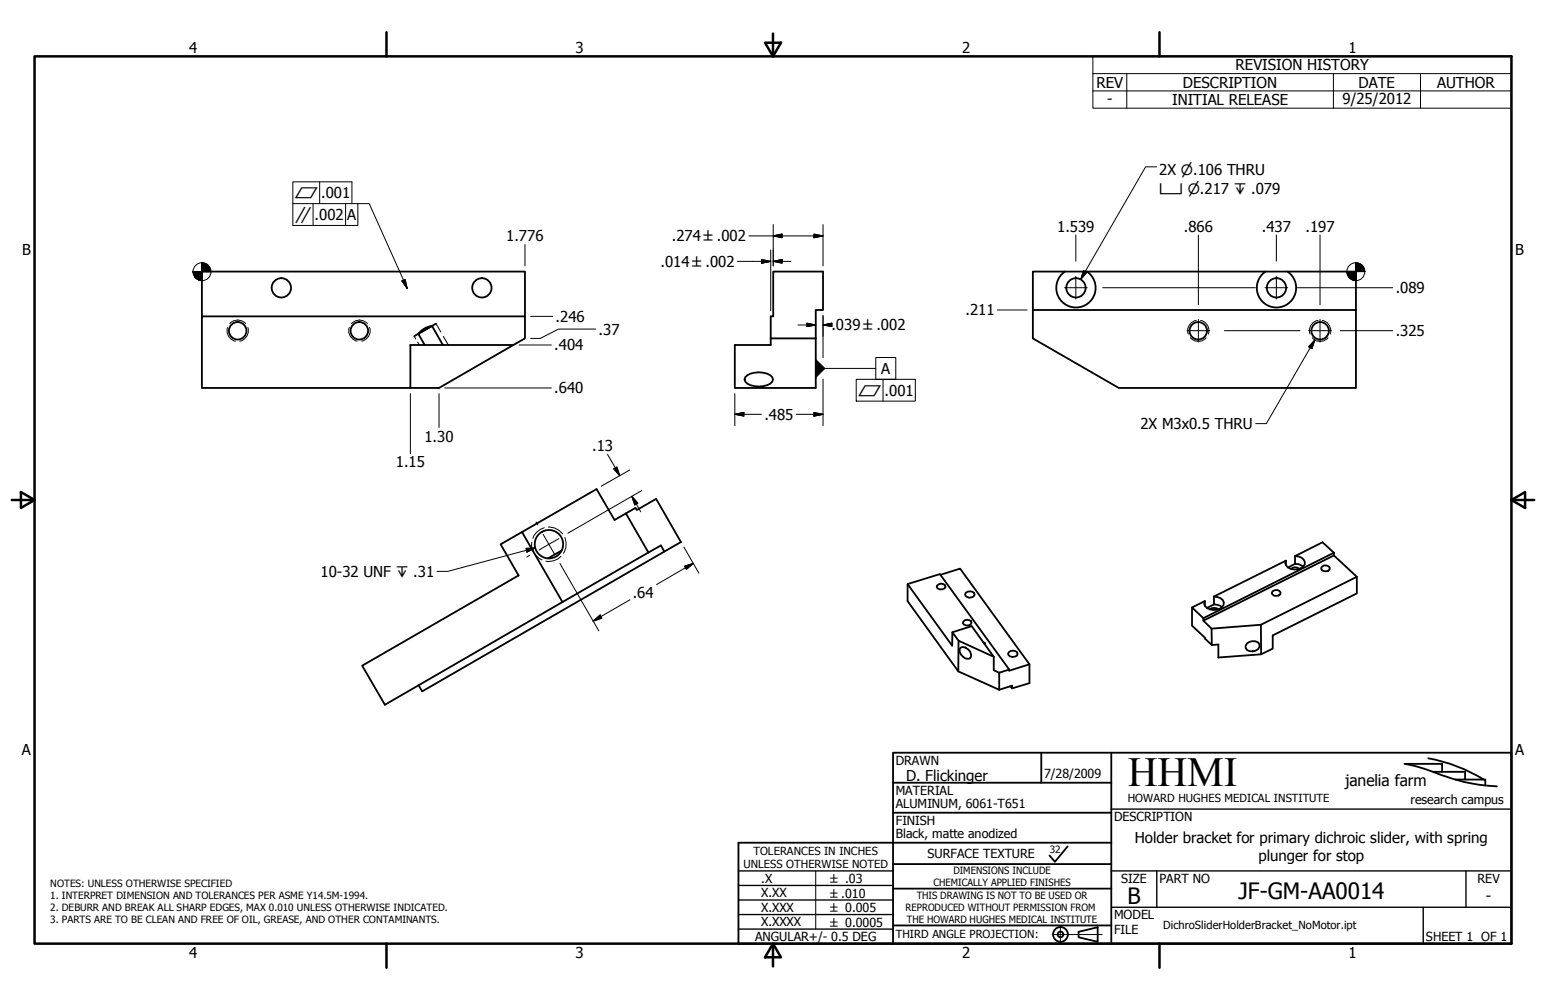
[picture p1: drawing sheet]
<svg xmlns="http://www.w3.org/2000/svg" width="432mm" height="279mm" viewBox="0 0 432 279" stroke-linecap="round" stroke-linejoin="round" font-family="sans-serif">
<!-- layer: Visible (ANSI) -->
<g fill="none" stroke="#000" stroke-width=".51">
<path d="M216 75.9h13.9v10.7h-2.1v21.8h-22.6v-12h10.1v-8h.7zM297.4 75.9a5.5 5.5 0 0 0-1 8.2 5.5 5.5 0 0 0 8.2 0 5.5 5.5 0 0 0-.9-8.2M297.4 75.9h-8.9v10.7M297.4 75.9h81.3v10.7M353.4 75.9a5.5 5.5 0 0 0-1 8.2 5.5 5.5 0 0 0 8.2 0 5.5 5.5 0 0 0-.9-8.2M56.4 88.4v-12.5h90.2v12.5M118.6 96.4l-1.8-3.1 3.8-2.2 3.1 5.3M120.6 91.1l-2.2 .8-1.6 1.4M121.8 90.4l-6.1 3.5M143.4 96.4h-28.8v12h8l24-13.8v-6.2h-90.2v20h58.2M215.3 94.6h12.5M288.5 86.6v8l24 13.8h66.2v-21.8"/>
<path d="M288.5 86.6h90.2M208.2 105.4a5.8 5.8 0 0 1 7.5 0l.2 .6a2.75 2.75 0 0 1-2.7 1.9 5.8 5.8 0 0 1-5-1.3l-.2-.6zM145.8 148.7l-6 3.4 5 8.7-43.6 25.2 6.3 10.9 49.6-28.7M156.8 153.8l-3.8 2.2M174.8 143.4l2.7-1.5 .4 .6 5.4-3.1 6.9 12-4.7 2.7M174.8 143.4l-3.2 1.9-5-8.6-20.8 12 11.3 19.5M174.8 143.4l6.3 11M181.1 154.4l3.5-2 .9 1.7-67.6 39.1-1-1.7M181.1 154.4l-24 13.8M359.2 156.7l-20.2 10M359.2 156.7v1.2M360.6 158.9a1.69 1.69 0 0 1 2.3 0"/>
<path d="M361.7 155.4a2.3 2.3 0 0 1 2.7 2.3 3.2 3.2 0 0 1-5.2 .3l-.2-.7 .2-.6M361.7 157.5l.9 .1 1.4 .7M361.7 157.5l-2 1.1M361.7 155.4v2.1M369.3 158.3a1.46 1.46 0 0 1 2.1 .3l-.1 .5a1.37 1.37 0 0 1-2.3-.3zM372.6 155.2l6.4 6-26.8 13.4M372.6 154.4l-3.2-2.9-7.7 3.9M253.5 163.2v4.8l14.2 19.6M261.7 163.6a1.35 1.35 0 0 1 2.4 .4 1.47 1.47 0 0 1-2.5 0zM262.7 160.6l5.5-1.7 19.3 26.7-5.6 1.8v-.3M266 176.7l5.4-1.8 6.2 8.6M267.7 179l-1.7-2.3-.1 3.7-12.4-17.2 9-2.8 19.4 26.7-2.8 .9"/>
<path d="M269 173.7a1.53 1.53 0 0 1 2.3-.1v.5a1.37 1.37 0 0 1-2.4 0zM269.7 165.6a1.55 1.55 0 0 1 2.5 .6 1.44 1.44 0 0 1-1.4 .8 1.44 1.44 0 0 1-1.2-.9zM274.6 179.5l.5 .3h-.2M275.1 179.8l-.1 .1M332.9 169.7v5.1l5.6 5.4M336.1 172.7l36.5-18.3v.8l-36.5 18.2zM336.1 173.4l2.3 2.2M336.5 168l-3.6 1.7 3.2 3M336.5 168v1.2M337.9 170.2a1.91 1.91 0 0 1 2.3 0M338.4 175.6l.1 4.6M339 166.7a2.69 2.69 0 0 1 2.8 1.6 2.69 2.69 0 0 1-3.9 1.9 1.71 1.71 0 0 1-1.4-2.2"/>
<path d="M339 166.7l.1 2.1M339.1 168.8l1.6 .4 .6 .5M339.1 168.8l-2 1.1M348.3 179.8a2.34 2.34 0 0 1 3.5 .3 2.08 2.08 0 0 1-1.6 1.9 2.08 2.08 0 0 1-2.3-1v-.6zM352.2 174.6v8.2l-11.9 .9v-3.6l-1.8 .1M352.2 174.6l-13.8 1M355.5 165.2a1.26 1.26 0 0 1 1.3-.3 1.26 1.26 0 0 1 .8 1.1 1.43 1.43 0 0 1-2.4-.4zM379 161.2v4.6l-23.5 11.7v3.7l-3.3 1.6M267.7 187.6l11.4 5.1M268.4 180.9a2.38 2.38 0 0 1 2.8 2.6l-.3 .5a2.43 2.43 0 0 1-2.9-2.6zM277.6 183.5l-9.9-4.5v8.6M277.6 183.5v3.8l1.5 .7"/>
<path d="M279.1 188v4.7M281.8 182.2a1.5 1.5 0 0 1 2.4 .6 1.44 1.44 0 0 1-1.4 .8 1.44 1.44 0 0 1-1.2-1zM282.2 191.8l.4 .5 .1-.7-3.6 1.1M287.5 185.6v5.3l-4.9 1.4"/>
<circle cx="66.4" cy="92.4" r="2.44"/>
<circle cx="78.6" cy="80.4" r="2.7"/>
<circle cx="100.4" cy="92.4" r="2.44"/>
<circle cx="134.6" cy="80.4" r="2.7"/>
<circle cx="300.5" cy="80.4" r="2.7"/>
<circle cx="334.7" cy="92.4" r="2.44"/>
<circle cx="356.5" cy="80.4" r="2.7"/>
<circle cx="368.7" cy="92.4" r="2.44"/>
<circle cx="153.3" cy="152.1" r="4"/>
</g>
<!-- layer: Hidden Narrow (ANSI) -->
<g fill="none" stroke="#000" stroke-width=".28">
<path d="M63.6 91.5a2.94 2.94 0 0 0 2.2 3.8M64.2 90.4a2.87 2.87 0 0 1 4.4 0M69.2 91.5a2.94 2.94 0 0 1-2.2 3.8M97.6 91.5a2.85 2.85 0 0 0 2.2 3.8M98.2 90.4a2.94 2.94 0 0 1 4.4 0M103.2 91.5a2.85 2.85 0 0 1-2.2 3.8M115.7 93.9l.4 .8M116.6 95.6l.5 .8M121.8 90.4l1.3 2.4M123.8 94l1.4 2.4M332.5 94.4a2.87 2.87 0 0 0 4.4 0M334.1 89.5a2.85 2.85 0 0 0-2.2 3.8"/>
<path d="M335.3 89.5a2.85 2.85 0 0 1 2.2 3.8M366.5 94.4a2.87 2.87 0 0 0 4.4 0M368.1 89.5a2.84 2.84 0 0 0-2.2 3.8M369.3 89.5a2.94 2.94 0 0 1 2.2 3.8M148.5 151.5v1l.5 1.7M149.3 154.7l1.3 1.3 .8 .5M152 147.4a4.5 4.5 0 0 0-3.2 3M153.2 147.3a4.8 4.8 0 0 1 4 1.9M156.7 155.4a4.6 4.6 0 0 1-4.2 1.4M157.7 150.2a4.5 4.5 0 0 1-.3 4.4"/>
</g>
<!-- layer: Border (ANSI) -->
<g fill="none" stroke="#000" stroke-width=".7">
<path d="M9.7 15.7h412.4v248h-412.4zM107.9 9v6.7M213.7 11.9h4.4l-2.2 3.8zM215.9 9.4v6.3M323.8 9v6.7M3.3 139.7h6.4M5.8 137.5l3.9 2.2-3.9 2.2zM422.1 139.7l3.9-2.2v4.4zM422.1 139.7h6.4M107.9 263.7v6.7M215.9 263.7l2.2 3.8h-4.4zM215.9 263.7v6.3"/>
<path d="M323.8 263.7v6.7"/>
</g>
<!-- layer: Title (ANSI) -->
<g fill="none" stroke="#000" stroke-width=".51">
<path d="M249.4 218.7h61M290.8 210.3v8.4M310.4 210.3v53.4M398.9 211.9a44.8 44.8 0 0 1 15.5 5.9M400.2 215.6h9v2.2M402.8 215.6v-2.2h-10.5a63.1 63.1 0 0 1 11.8 3.6l4.9 1.5a49.3 49.3 0 0 0 9.1 1.2M406.5 217.8h8.3v1.7M249.4 227.1h61M298.2 236.5l-3.6 4.3-1.5-1.8M310.4 235.5h-104.2v28.2h215.9v-53.4h-172.7v53.4M249.4 241.4h61M249.4 258.6h61"/>
<path d="M249.4 248.3h61M301.2 260.3l5.4-1.2v4l-5.4-1.2z"/>
<circle cx="296.2" cy="261.1" r="2.06"/>
<circle cx="296.2" cy="261.1" r=".79"/>
</g>
<!-- layer: Sketch Geometry (ANSI) -->
<path d="M227.8 243.3v16.3" fill="none" stroke="#000" stroke-width=".28"/>
<!-- layer: Centerline (ANSI) -->
<path d="M296.2 258.8v4.6M293.9 261.1h13.9" fill="none" stroke="#000" stroke-width=".28"/>
<!-- layer: Title (ANSI) -->
<path d="M310.4 226.1h111.7M206.2 259.6h43.2M206.2 255.5h43.2M206.2 251.5h43.2M206.2 247.4h43.2M206.2 243.3h43.2M310.4 243.3h111.7M310.4 253.5h111.7M323.1 243.3v10.2M397.5 253.5v10.2M409.4 243.3v10.2" fill="none" stroke="#000" stroke-width=".38"/>
<!-- layer: Symbol (ANSI) -->
<g fill="none" stroke="#000" stroke-width=".28">
<path d="M305.2 20.6v-4.9h116.9v4.9M305.2 25.4h116.9M314.7 20.6v9.6M372.4 20.6v9.6M396.7 20.6v9.6M422.1 20.6h-116.9v4.8M422.1 20.6v9.6h-116.9v-4.8M81.8 56.9h18.1v6.1h-18.1v-12.2h16.5v6.1M87.4 56.9v6.1M89.3 50.8v6.1M96.5 56.9v6.1M99.9 56.9h3.2l10.6 23.7"/>
<path d="M323 46.6h-3l-18.1 31.4M112.3 78.5l.9-.4 .5 2.5zM302.6 75.6l.9 .5-1.6 1.9zM244.6 99.9h5.6v6.1h-5.6zM367.2 95l-.8 2.4-.9-.5zM367.2 95l-13.5 23.4h-3M230.4 102.9h14.2M239.1 106h16.6v6.1h-16.6zM246.6 106v6.1M146.9 153.2l2.6-.1-2.3 1.1zM149.5 153.1l-24.4 6.5h-3.1"/>
</g>
<!-- layer: Dimension (ANSI) -->
<g fill="none" stroke="#000" stroke-width=".28">
<path d="M146.6 68.3v6M206 73h9.3M209.2 65.9h20.7M212.7 72.5l2.6 .5-2.6 .5zM215.3 69.8v17M216 65.9l2.4-.5v1zM216 73l2.4-.5v1zM216 62.7v11.6M216 73h4.9M227.3 65.4l2.6 .5-2.6 .5zM229.9 62.7v11.6M300.5 65.7v7.3"/>
<path d="M334.7 65.7v19.5M356.5 65.7v7.3M368.7 65.7v19.5M145 96.4h9M148.2 88.4h6.2M166.4 91.9h-10.4l-5.1 2.7h-2.7M222.9 90.8h4.9M225.4 90.3l2.4 .5-2.4 .4zM229.9 90.8l2.4-.5v.9zM229.9 88.2v11.7M229.9 90.8h2.4M278.6 86.6h8.3"/>
<path d="M308 80.4h42.6M341.9 92.4h21.2M362.4 80.4h26.6M374.3 92.4h14.7M114.6 110v16.7M122.6 110v9.4M124.2 108.4h29.8M205.2 115.8l2.6-.5v1zM205.2 115.8h7.5M205.2 110v8.9M222.4 115.8h7.5M227.3 115.3l2.6 .5-2.6 .5z"/>
<path d="M229.9 105.9v13M169.7 126.9l3.4 6M171.4 131l.9-.5 .8 2.4zM175.9 131.3l-7.9 4.5M176.5 138.7l1.6 1.9-.8 .5zM176.5 138.7l2.4 4.3M179.2 137.1l-19.7 11.4M156.8 158.2l10.5 18.1M191 152.8l4.2 7.3M191.2 158.2l2.4-.8-1.9 1.7zM193.6 157.4l-10.2 5.9M165.7 173.5l1.9-1.7 .5 .9z"/>
<path d="M176 167.6l-10.3 5.9"/>
<circle cx="56.4" cy="75.9" r="2.51"/>
<circle cx="378.7" cy="75.9" r="2.51"/>
</g>
<g fill="#000" stroke="#000" stroke-width=".28">
<path d="M53.9 75.9l.7 1.8-.5-.9zM53.9 75.9l1.5 2.3-.8-.5zM53.9 75.9l2.5 2.5-1-.2zM56.4 75.9h2.5zM56.4 73.4l2.5 2.5h-2.5zM56.4 73.4v5zM53.9 75.9h2.5v2.5zM53.9 75.9h2.5zM58.2 74.1l.5 .8 .2 1zM57.3 73.6l.9 .5 .7 1.8zM56.4 73.4l.9 .2 1.6 2.3zM212.7 73.5l2.6-.5z"/>
<path d="M212.7 72.5l2.6 .5-2.6 .5zM216 65.9l2.4-.5zM216 65.9l2.4-.5v1zM216 73l2.4-.5zM216 73l2.4-.5v1zM227.3 66.4l2.6-.5zM227.3 65.4l2.6 .5-2.6 .5zM376.2 75.9l.7 1.8-.5-.9zM376.2 75.9l1.6 2.3-.9-.5zM376.2 75.9l2.5 2.5-.9-.2zM378.7 75.9h2.5zM378.7 73.4l2.5 2.5h-2.5z"/>
<path d="M378.7 73.4v5zM376.2 75.9h2.5v2.5zM376.2 75.9h2.5zM380.5 74.1l.5 .8 .2 1zM379.7 73.6l.8 .5 .7 1.8zM378.7 73.4l1 .2 1.5 2.3zM225.4 91.2l2.4-.4zM225.4 90.3l2.4 .5-2.4 .4zM229.9 90.8l2.4-.5zM229.9 90.8l2.4-.5v.9zM205.2 115.8l2.6-.5zM205.2 115.8l2.6-.5v1z"/>
<path d="M227.3 116.3l2.6-.5zM227.3 115.3l2.6 .5-2.6 .5zM171.4 131l1.7 1.9zM171.4 131l.9-.5 .8 2.4zM176.5 138.7l1.6 1.9zM176.5 138.7l1.6 1.9-.8 .5zM191.7 159.1l1.9-1.7zM191.2 158.2l2.4-.8-1.9 1.7zM165.7 173.5l1.9-1.7zM165.7 173.5l1.9-1.7 .5 .9z"/>
</g>
<!-- layer: Center Mark (ANSI) -->
<g fill="none" stroke="#000" stroke-width=".28">
<path d="M300.5 77.2v6.4M356.5 77.2v6.4M297.3 80.4h6.4M331.5 92.4h6.4M334.7 89.2v6.4M353.3 80.4h6.4M365.5 92.4h6.4M368.7 89.2v6.4M148 155.1l-.9 .5M149.7 145.9l.5 .8M151.7 149.3l1.6 2.8M153.3 152.1l-2.7 1.6"/>
<path d="M153.3 152.1l1.6 2.7M156.1 150.5l-2.8 1.6M156.4 157.4l.4 .8M159.5 148.5l-.9 .5"/>
</g>
<!-- layer: Symbol (ANSI) -->
<path d="M112.3 78.5l1.4 2.1zM112.3 78.5l.9-.4 .5 2.5zM302.6 75.6l-.7 2.4zM302.6 75.6l.9 .5-1.6 1.9zM367.2 95l-.8 2.4zM367.2 95l-.8 2.4-.9-.5zM227.8 100.5v5zM227.8 100.5l2.6 2.4-2.6 2.6zM147.2 154.2l2.3-1.1zM146.9 153.2l2.6-.1-2.3 1.1z" fill="#000" stroke="#000" stroke-width=".28"/>
<text font-size="11.6" x="315" y="219.7">HHMI</text>
<g font-size="6.3">
<text x="345.9" y="251.1">JF-GM-AA0014</text>
<text x="314.9" y="252.6">B</text>
</g>
<text font-size="4.4" x="375.7" y="219.5">janelia farm</text>
<g font-size="4.2">
<text x="52.8" y="14.7">4</text>
<text x="160.8" y="14.7">3</text>
<text x="268.7" y="14.7">2</text>
<text x="376.7" y="14.7">1</text>
<text x="345.1" y="19.7">REVISION HISTORY</text>
<text x="306.3" y="24.5">REV</text>
<text x="309.2" y="29.1">-</text>
<text x="327.3" y="29.3">INITIAL RELEASE</text>
<text x="330.4" y="24.5">DESCRIPTION</text>
<text x="375" y="29.1">9/25/2012</text>
<text x="379.5" y="24.5">DATE</text>
<text x="401.4" y="24.5">AUTHOR</text>
<text x="323.8" y="48.8">2X ⌀.106 THRU</text>
<text x="89.7" y="55.4">.001</text>
<text x="87.9" y="61.5">.002</text>
<text x="97" y="61.5">A</text>
<text x="295.3" y="64.8">1.539</text>
<text x="330.6" y="64.8">.866</text>
<text x="352.4" y="64.8">.437</text>
<text x="364.6" y="64.8">.197</text>
<text x="6.2" y="71.4">B</text>
<text x="141.4" y="67.4">1.776</text>
<text x="187.6" y="67.4">.274 ±.002</text>
<text x="423.2" y="71.4">B</text>
<text x="184.5" y="74.5">.014 ±.002</text>
<text x="389.8" y="81.9">.089</text>
<text x="155.2" y="89.9">.246</text>
<text x="269.7" y="88.1">.211</text>
<text x="167.2" y="93.5">.37</text>
<text x="232.2" y="92.3">.039 ±.002</text>
<text x="389.8" y="93.9">.325</text>
<text x="154.8" y="97.9">.404</text>
<text x="246.1" y="104.5">A</text>
<text x="154.8" y="109.9">.640</text>
<text x="247.1" y="110.6">.001</text>
<text x="213.5" y="117.3">.485</text>
<text x="318.5" y="120">2X M3x0.5 THRU</text>
<text x="118.6" y="123.4">1.30</text>
<text x="110.6" y="130.6">1.15</text>
<text x="165.4" y="126.1">.13</text>
<text x="89.5" y="161.2">10-32 UNF ↧ .31</text>
<text x="176.7" y="167">.64</text>
<text x="6.1" y="211.1">A</text>
<text x="423.2" y="211.1">A</text>
<text x="253" y="218.2">D. Flickinger</text>
<text x="317" y="235.5">Holder bracket for primary dichroic slider, with spring</text>
<text x="351.5" y="240.5">plunger for stop</text>
<text x="415" y="251.7">-</text>
<text x="52.8" y="267.7">4</text>
<text x="160.8" y="267.8">3</text>
<text x="268.7" y="267.8">2</text>
<text x="376.7" y="267.7">1</text>
</g>
<g font-size="4">
<text x="82.2" y="55.3">⏥</text>
<text x="323.8" y="54.2">⌴ ⌀.217 ↧ .079</text>
<text x="82.2" y="62.2">∥</text>
<text x="239.6" y="110.6">⏥</text>
</g>
<g font-size="3.5">
<text x="250.2" y="213.6">DRAWN</text>
<text x="250.2" y="222">MATERIAL</text>
<text x="291.6" y="217.4">7/28/2009</text>
<text x="250.2" y="225.7">ALUMINUM, 6061-T651</text>
<text x="394" y="224.5">research campus</text>
<text x="250.2" y="230.4">FINISH</text>
<text x="311.1" y="229.4">DESCRIPTION</text>
<text x="250.2" y="234.1">Black, matte anodized</text>
<text x="259.1" y="239.7">SURFACE TEXTURE</text>
<text x="212.6" y="246.6">.X</text>
<text x="212.6" y="250.7">X.XX</text>
<text x="313.2" y="246.7">SIZE</text>
<text x="323.8" y="246.7">PART NO</text>
<text x="412.7" y="246.6">REV</text>
<text x="212.6" y="254.8">X.XXX</text>
<text x="311.1" y="256.9">MODEL</text>
<text x="210.9" y="263">ANGULAR+/- 0.5 DEG</text>
<text x="212.6" y="258.8">X.XXXX</text>
<text x="311.1" y="261">FILE</text>
<text x="398.3" y="262.8">SHEET 1 OF 1</text>
</g>
<g font-size="3.3">
<text x="231.9" y="246.7">± .03</text>
<text x="231.9" y="250.8">±.010</text>
<text x="231.9" y="254.8">± 0.005</text>
<text x="231.9" y="258.9">± 0.0005</text>
</g>
<g font-size="3.1">
<text x="315" y="224.1">HOWARD HUGHES MEDICAL INSTITUTE</text>
<text x="210.4" y="238.8">TOLERANCES IN INCHES</text>
<text x="207.6" y="242.6">UNLESS OTHERWISE NOTED</text>
<text x="250.2" y="262.2">THIRD ANGLE PROJECTION:</text>
<text x="324.9" y="259.5">DichroSliderHolderBracket_NoMotor.ipt</text>
</g>
<g font-size="2.8">
<text x="293.2" y="238.4">32</text>
<text x="266.3" y="244.3">DIMENSIONS INCLUDE</text>
<text x="14" y="247.8">NOTES: UNLESS OTHERWISE SPECIFIED</text>
<text x="14" y="251.2">1. INTERPRET DIMENSION AND TOLERANCES PER ASME Y14.5M-1994.</text>
<text x="256" y="251.1">THIS DRAWING IS NOT TO BE USED OR</text>
<text x="260.7" y="247.6">CHEMICALLY APPLIED FINISHES</text>
<text x="14" y="254.5">2. DEBURR AND BREAK ALL SHARP EDGES, MAX 0.010 UNLESS OTHERWISE INDICATED.</text>
<text x="14" y="257.9">3. PARTS ARE TO BE CLEAN AND FREE OF OIL, GREASE, AND OTHER CONTAMINANTS.</text>
<text x="252.9" y="254.4">REPRODUCED WITHOUT PERMISSION FROM</text>
<text x="253.3" y="257.8">THE HOWARD HUGHES MEDICAL INSTITUTE</text>
</g>
</svg>
